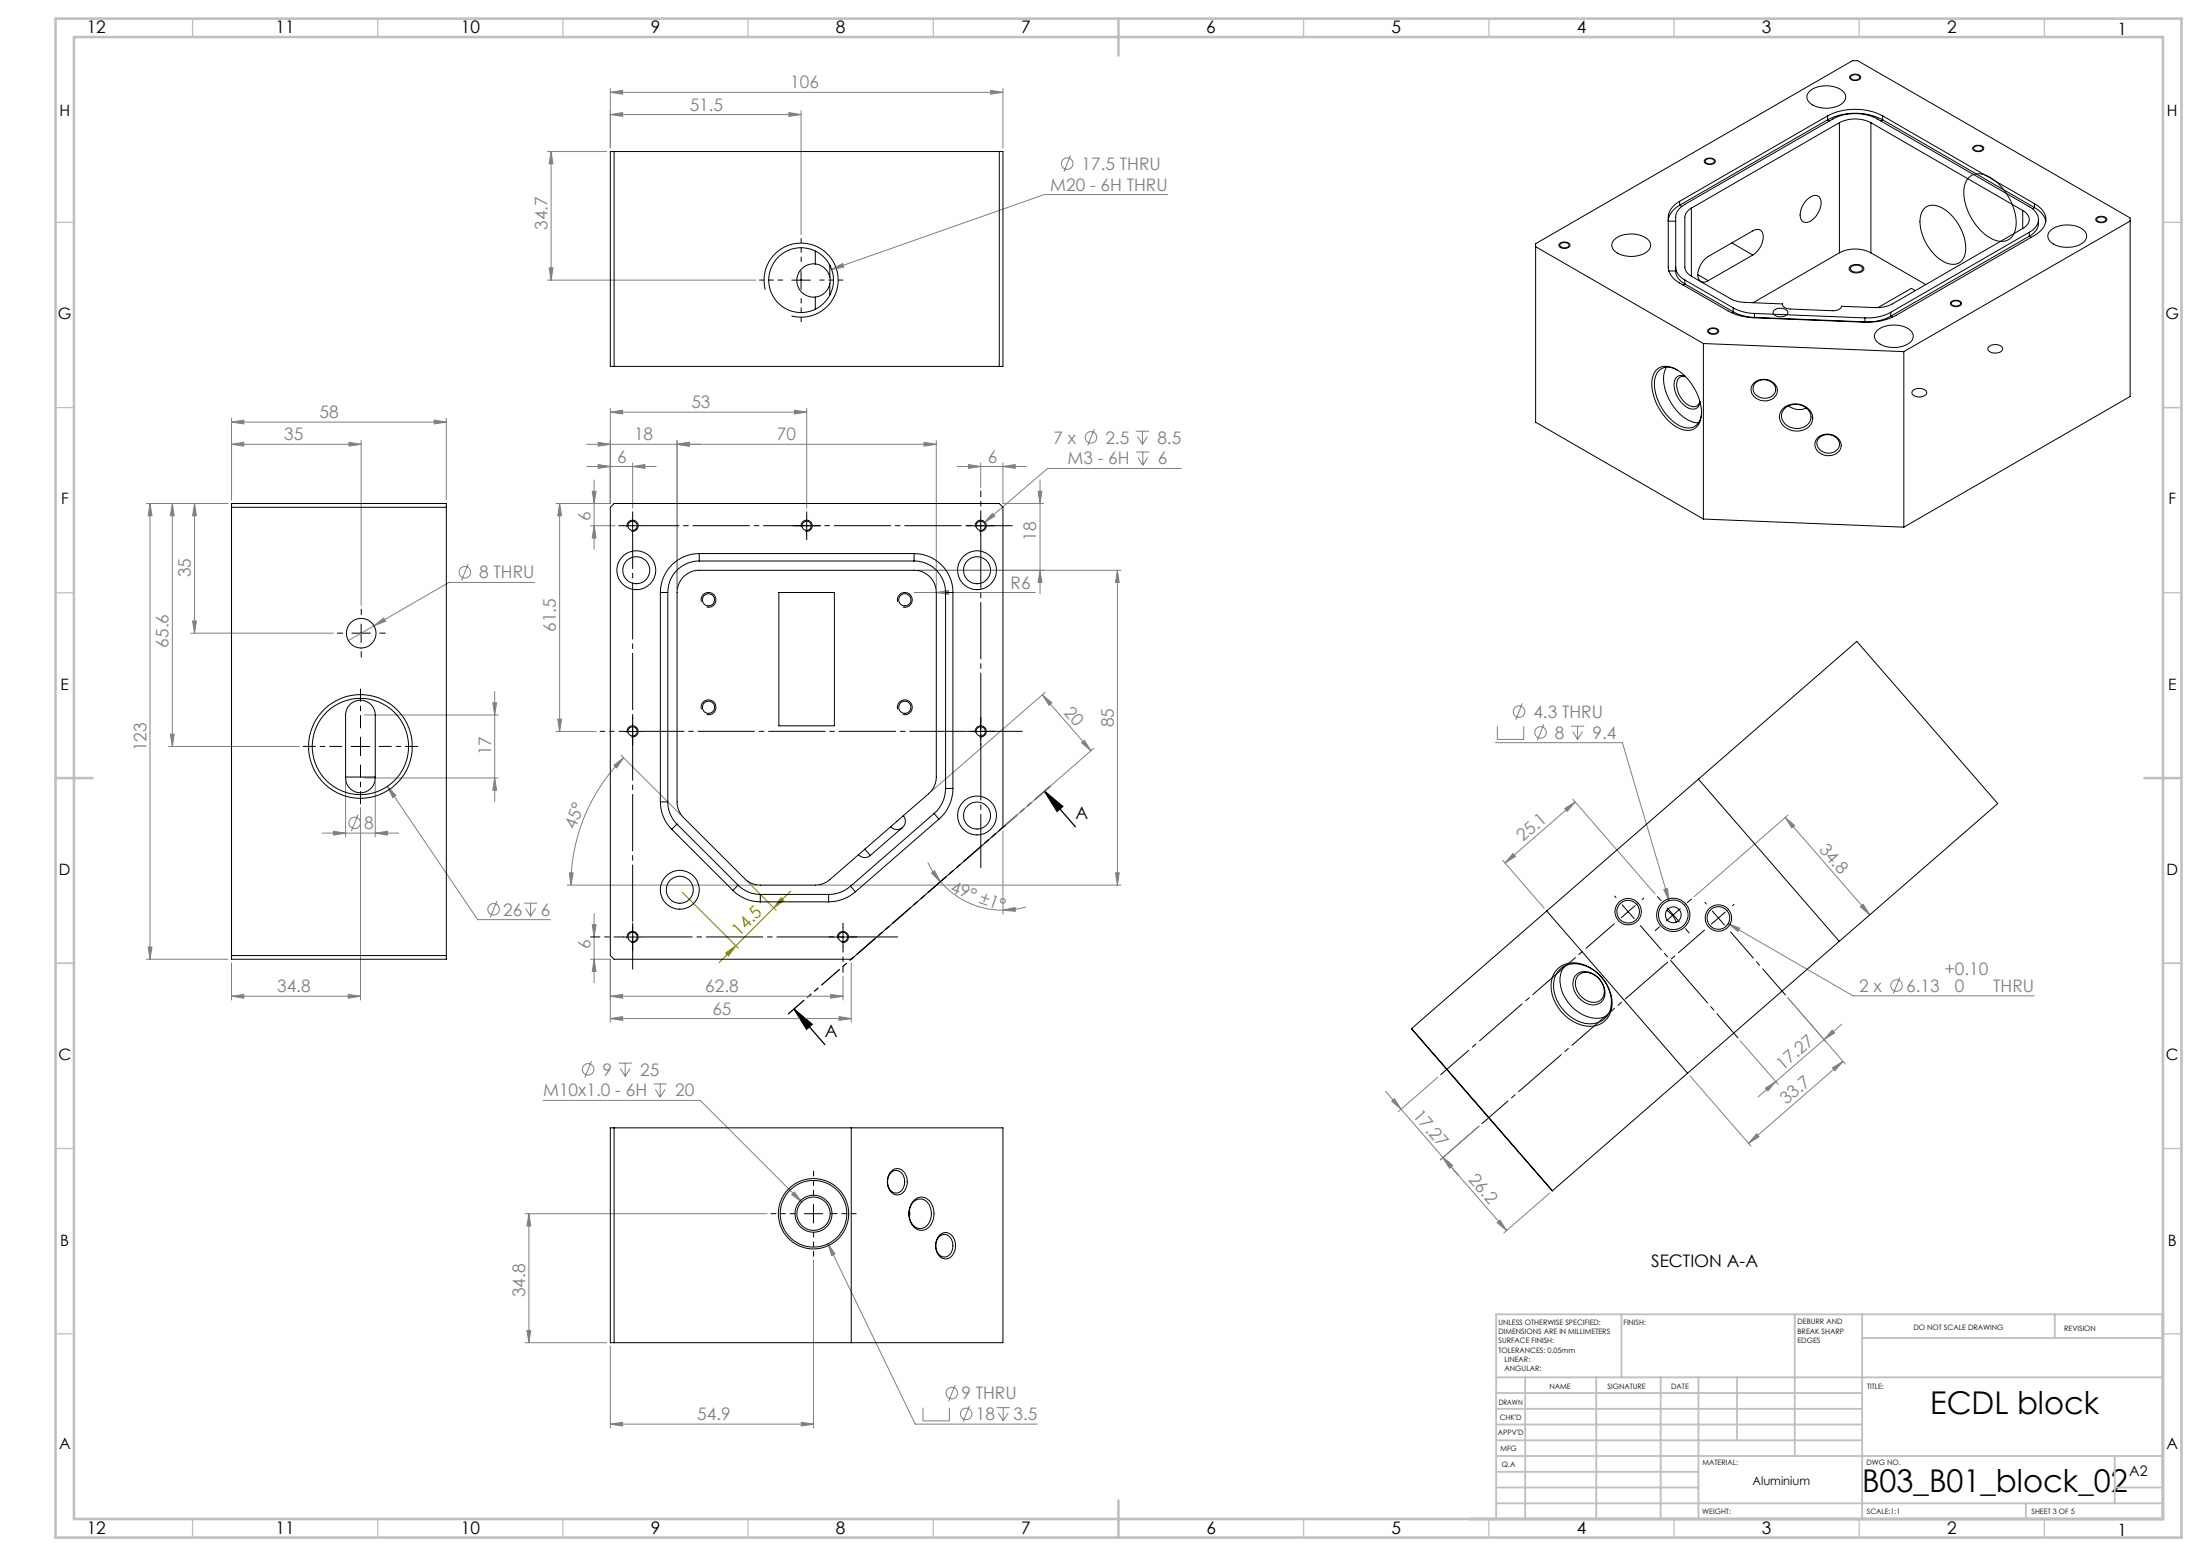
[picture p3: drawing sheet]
<svg xmlns="http://www.w3.org/2000/svg" width="594mm" height="420mm" viewBox="0 0 594 420" stroke-linecap="round" stroke-linejoin="round" font-family="sans-serif">
<g fill="none" stroke="#808080" stroke-width=".27">
<path d="M164.8 24.9l3.3-.5v1zM164.8 23.9v16M164.8 24.9h106M164.8 30.9l3.3-.5v1zM164.8 30.9h51.5M213 30.4l3.3 .5-3.3 .5zM216.3 29.9v33.5M267.5 24.4l3.3 .5-3.3 .5zM270.8 23.9v16M147.8 40.9h16M148.8 40.9l.5 3.3h-1zM148.8 40.9v34.7"/>
<path d="M289 41.9l-1.7 4.5M315.3 52.5h-33.3l-57.5 20.2M147.8 75.6h56.2M148.3 72.3h1l-.5 3.3zM224.5 72.7l3-1.6 .3 1zM62.5 119.9l3.3-.5v1zM62.5 119.9h35M62.5 113.9l3.3-.5v1zM62.5 112.9v22M62.5 113.9h58M94.2 119.4l3.3 .5-3.3 .5zM97.5 118.9v44.5"/>
<path d="M117.2 113.4l3.3 .5-3.3 .5zM120.5 112.9v22M158.4 119.9h94.4M161.5 119.4l3.3 .5-3.3 .5zM164.8 111.2l3.3-.5v1zM164.8 110.2v25.7h-14.7M164.8 111.2h53M182.8 119.9l3.3-.5v1zM182.8 118.9v40M214.5 110.7l3.3 .5-3.3 .5zM217.8 110.2v27M249.5 119.4l3.3 .5-3.3 .5z"/>
<path d="M252.8 118.9v40M295.5 115.8l-1.8 4.5M306.7 116.4h3.5M307.1 117.8l1.4 2.2M308.5 116.4v3.6M309.8 117.8l-1.3 2.2M39.5 135.9h22M40.5 135.9l.5 3.3h-1zM40.5 135.9v123M46.5 135.9l.5 3.3h-1zM46.5 135.9v65.6M52.5 135.9l.5 3.3h-1z"/>
<path d="M52.5 135.9v35M151.1 135.9l.5 3.3h-1zM151.1 135.9v61.5M158.4 125.9h18.8M159.9 132.6h1l-.5 3.3zM160.4 129.6v18.7M161.5 125.4l3.3 .5-3.3 .5zM170.8 125.9l3.3-.5v1zM170.8 124.9v12.3M258.4 125.9h18.7M261.5 125.4l3.3 .5-3.3 .5zM264.8 124.9v6.7"/>
<path d="M267.9 138.6l.7 .7-2.9 1.8zM270.8 125.9l3.3-.5v1zM270.8 124.9v11h11M280.3 132.6h1l-.5 3.3zM280.8 129.6v30.7M306.8 122h3.5M307.2 123.4l1.4 2.2M308.6 122v3.6M309.9 123.4l-1.3 2.2M318.9 126.5h-36l-17.2 14.6M126.4 152.2l-1.8 4.5M144.3 157.2h-23.1l-20.2 11.7"/>
<path d="M159.4 141.9h6.7M160.4 141.9l.5 3.3h-1zM246.8 159.9h32.7M247.8 153.9h54.9M252.8 159.9l3.3-.5v1zM280.8 153.9l.5 3.3h-1zM301.7 153.9l.5 3.3h-1zM301.7 153.9v85M51.5 170.9h38.5M52 167.6h1l-.5 3.3zM101 168.9l2.6-2.1 .5 .9zM101 168.9l-6.9 4"/>
<path d="M46 198.2h1l-.5 3.3zM98.3 193h36.3M133.1 189.7h1l-.5 3.3zM133.6 186.6v29.7M150.1 197.4h10.9M150.6 194.1h1l-.5 3.3zM281.4 187.6l13.2 15.1M281.4 187.6l2.6 2.1-.8 .7zM282.2 186.9l-30.7 26.7M404.3 196v3.6h7.1v-3.6M411 189.8l-1.7 4.5M416.8 195.5l-1.7 4.4"/>
<path d="M424.2 196h3.5M424.6 197.5l1.3 2.1M425.9 196v3.6M427.3 197.5l-1.4 2.1M45.5 201.5h35.3M93.3 211v14.9M96.7 219.9l-1.8 4.4M97.3 218v51.9M98.3 210h36.3M101.3 211v14.9M104.6 212.2l2.3 2.5-.9 .6zM104.6 212.2l24.4 36h19.6"/>
<path d="M133.6 210l.5 3.3h-1zM165.8 206.6l2.6-2.1-1.9 2.8zM167.7 203.8l16.1 16.2M168.4 204.5a48.6 48.6 0 0 0-14.3 34.4M292 200.5l.8-.7 1.8 2.9zM295.3 202l-23.7 20.7M403.8 200.5h34.2l12.6 42.6M422.5 218.2l2.8-1.7-2.2 2.5zM424.6 215.7l22.3 25.6M425.3 216.5l-19 16.5M87 224.9h20.7M90 224.4l3.3 .5-3.3 .5z"/>
<path d="M101.3 224.9l3.3-.5v1zM153.1 238.9h51.2M153.7 235.6h1.1l-.7 3.3zM221.1 238.9h81.6M250.5 232.7l1.3 2.5 2.1 2.8M251.5 235.7l.8-.7 1.6 3zM253.9 238a22.4 22.4 0 0 0 16.9 7.7M270.8 224.3v22.4M301.2 235.6h1l-.5 3.3zM405.7 232.2l11.2 13M408.5 230.4l.7 .8-2.9 1.8zM482 220.6l22.9 26.3"/>
<path d="M482 220.6l2.6 2.2-.8 .7zM482.8 220l-25.4 22M39.5 258.9h22M40 255.6h1l-.5 3.3zM62.5 259.9v10M134.2 243.2l-1.8 4.5M141.5 243.8h3.6M141.9 245.2l1.4 2.1M143.3 243.8v3.5M144.6 245.2l-1.3 2.1M159.4 258.9h5.4v17M159.9 249.6h1l-.5 3.3z"/>
<path d="M160.4 258.9l.5 3.3h-1zM160.4 246.6v18.7M229.8 259.9v16M270.8 245.7l3.2-.7 .1 1zM277 244.8l-3.4 .7-2.8 .2M449.2 240.1l1-.3 .4 3.3zM466.6 249.3l3.1 1.2-.5 .9zM466.6 249.3l33.7 19.5h48.9M502.3 244.8l.8-.7 1.8 2.8zM62.5 268.9l3.3-.5v1zM62.5 268.9h34.8M94 268.4l3.3 .5-3.3 .5z"/>
<path d="M164.8 274.9l3.3-.5v1zM164.8 268.9l3.3-.5v1zM164.8 268.9h62.8M164.8 274.9h65M224.3 268.4l3.3 .5-3.3 .5zM226.6 274.4l3.2 .5-3.2 .5zM227.6 263.5v6.4M482.7 269.3l15.5 17.9M494.7 278.1l.6 .7-2.8 1.8zM497.3 276.5l-4.8 4.1M513 263.8l-1.8 4.4M146.6 297h42.5l27.4 27.4"/>
<path d="M159.7 286.4l-1.8 4.4M167 287h3.6M167.5 288.4l1.3 2.1M168.8 287v3.5M170.1 288.4l-1.3 2.1M176.5 292.6h3.6M177 294l1.3 2.1M178.3 292.6v3.5M179.6 294l-1.3 2.1M374.1 294.6l19.7 22.6M375.7 297.2l.8-.6 1.8 2.8zM388.2 290.8l-10.7 9.3"/>
<path d="M456.3 290.4l16.5 19M469.9 280.9l10.2 11.8M476.6 293.7l2.9-1.8-2.2 2.6zM492.5 280.6l-17.8 15.5M494.8 288.2l2.8-1.7-2.2 2.5zM497.6 286.5l-25.5 22.1M389.6 312.4l17.2 19.8M389.6 312.4l2.5 2.2-.7 .7zM399.3 304l-10.4 9.1M474.3 306.1l.6 .7-2.8 1.8zM141.8 327.6h65.4M142.8 327.6l.5 3.3h-1z"/>
<path d="M142.8 327.6v34.8M213.8 322.5l.7-.7 2 2.6zM223.6 335.7l1.9 2.8-1 .4zM223.6 335.7l23.5 48.7h33M404.2 330l.8-.7 1.8 2.9zM418.4 322l-12.4 10.8M142.3 359.1h1l-.5 3.3zM219.6 340.1v45.3M141.8 362.4h22M164.8 363.4v22M249.2 380v3.5h7.1v-3.5M257.9 373.8l-1.8 4.5"/>
<path d="M261.8 379.4l-1.8 4.5M269.1 380h3.6M270.9 380v3.5M164.8 384.4l3.3-.5v1zM164.8 384.4h54.8M216.4 383.9l3.2 .5-3.2 .5zM269.6 381.4l1.3 2.1M272.2 381.4l-1.3 2.1"/>
<circle cx="288.1" cy="44.2" r="1.56"/>
<circle cx="294.6" cy="118" r="1.55"/>
<circle cx="125.5" cy="154.5" r="1.55"/>
<circle cx="410.1" cy="192.1" r="1.56"/>
<circle cx="415.9" cy="197.7" r="1.56"/>
<circle cx="95.8" cy="222.1" r="1.55"/>
<circle cx="133.3" cy="245.4" r="1.55"/>
<circle cx="512.1" cy="266" r="1.56"/>
<circle cx="158.8" cy="288.6" r="1.56"/>
<circle cx="257" cy="376" r="1.55"/>
<circle cx="260.9" cy="381.6" r="1.55"/>
</g>
<path d="M282 213.6l8.3 9.5M282 213.6l4.9 4.1-1.5 1.3zM214.4 272.4l8.3 9.6M214.4 272.4l4.9 4.1-1.5 1.3z" fill="none" stroke="#000" stroke-width=".35"/>
<path d="M201.8 237.9l7.8 7.9M184.3 240.9l15.1 15.1M196 257.3l2.7-2-2 2.7zM208.9 245.1l-14.7 14.7M210.9 242.3l.7 .8-2.7 2zM213.4 240.6l-4.5 4.5" fill="none" stroke="#808000" stroke-width=".27"/>
<g fill="none" stroke="#000" stroke-width=".27">
<path d="M499.6 20.4a1.83 1.83 0 0 1 2.8 .5 1.73 1.73 0 0 1-3 0zM532.9 39.6a1.8 1.8 0 0 1 2.7 .5 1.72 1.72 0 0 1-3-.1zM460.2 43.2a1.81 1.81 0 0 1 2.9 .4 1.73 1.73 0 0 1-3-.1zM531.6 47.9a4.7 4.7 0 0 1 6 .2 15.3 15.3 0 0 1 6.7 13.4 4 4 0 0 1-6.3 3 15.1 15.1 0 0 1-7.7-13.9l.5-1.5zM566 58.8a1.93 1.93 0 0 1 2.9 .4 1.76 1.76 0 0 1-2.8 .5l-.2-.4zM206.6 78.2a10 10 0 0 1 8.8-12.5 10 10 0 0 1 10.9 10.8 10 10 0 0 1-12.6 8.8M213.8 75.6h5M216.3 73.1v5M421.1 65.8a1.87 1.87 0 0 1 2.8 .4 1.79 1.79 0 0 1-3 .1zM499.5 71.9a2.65 2.65 0 0 1 3.7 .4 1.69 1.69 0 0 1-2.3 1.3 1.26 1.26 0 0 1-1.5-1.4zM461.2 89a1.93 1.93 0 0 1 2.8 .3 1.73 1.73 0 0 1-2.8 .4l-.2-.4zM479 83.8a2.62 2.62 0 0 1 3.7 .5 2.22 2.22 0 0 1-3.2 .9l-.7-.6z"/>
<path d="M526.7 81.6a1.84 1.84 0 0 1 2.9 .3 1.77 1.77 0 0 1-3 .1zM536.9 93.7a2.49 2.49 0 0 1 3.8 .4 2.09 2.09 0 0 1-2.9 1.1l-1-.7zM516.4 105.5a2.6 2.6 0 0 1 3.8 .3 1.69 1.69 0 0 1-2.4 1.3 1.27 1.27 0 0 1-1.5-1.5zM170.8 139.4v5M217.8 139.4v5M264.8 139.4v5M168.3 141.9h5M169.3 142.3a1.5 1.5 0 0 1 1.3-1.9 1.5 1.5 0 0 1 1.7 1.6 1.5 1.5 0 0 1-1.9 1.4M215.3 141.9h5M216.4 142.3a1.49 1.49 0 0 1 1.3-1.9 1.49 1.49 0 0 1 1.6 1.6 1.49 1.49 0 0 1-1.9 1.4M262.3 141.9h5M263.3 142.3a1.49 1.49 0 0 1 1.4-1.9 1.49 1.49 0 0 1 1.6 1.6 1.49 1.49 0 0 1-1.9 1.4"/>
<path d="M95 170.9h5M97.5 168.4v5M189.4 162.4a2 2 0 0 1 1.7-2.5 2 2 0 0 1 2.2 2.2 2 2 0 0 1-2.5 1.7M242.4 162.4a2 2 0 0 1 1.7-2.5 2 2 0 0 1 2.2 2.2 2 2 0 0 1-2.5 1.7M97.3 199v5M168.3 197.4h5M169.3 197.8a1.51 1.51 0 0 1 1.3-1.9 1.51 1.51 0 0 1 1.7 1.6 1.51 1.51 0 0 1-1.9 1.4M170.8 194.9v5M189.4 191.4a2 2 0 0 1 1.7-2.5 2 2 0 0 1 2.2 2.2 2 2 0 0 1-2.5 1.7M242.4 191.4a2 2 0 0 1 1.7-2.5 2 2 0 0 1 2.2 2.2 2 2 0 0 1-2.5 1.7M262.3 197.4h5M263.3 197.8a1.5 1.5 0 0 1 1.4-1.9 1.5 1.5 0 0 1 1.6 1.7 1.5 1.5 0 0 1-1.9 1.3"/>
<path d="M264.8 194.9v5M94.8 201.5h5M168.3 252.9h5M169.3 253.3a1.51 1.51 0 0 1 1.3-1.9 1.51 1.51 0 0 1 1.7 1.6 1.51 1.51 0 0 1-1.9 1.4M170.8 250.4v5M225.1 252.9h5M226.1 253.3a1.51 1.51 0 0 1 1.3-1.9 1.51 1.51 0 0 1 1.7 1.6 1.51 1.51 0 0 1-1.9 1.4M227.6 250.4v5M438 244.2l3.3 3.8M441.5 244.5l-3.8 3.2M450.1 245.1l3.3 3.7M453.7 245.3l-3.8 3.3"/>
<path d="M462.3 245.9l3.3 3.8M465.8 246.2l-3.7 3.2M217.1 327.6h5M219.6 325.1v5"/>
</g>
<path d="M214.7 327.6h-6.5M219.7 322.6v-6.5M219.7 332.6v6.5M224.7 327.6h6.5" fill="none" stroke="#000" stroke-width=".27" stroke-dasharray="15.2 1.3 1.3 1.3" stroke-dashoffset="13.9"/>
<path d="M97.3 196.5v-10.5M92.3 201.5h-10.5M97.3 206.5v10.5M102.3 201.5h10.5" fill="none" stroke="#000" stroke-width=".27" stroke-dasharray="15.2 1.3 1.3 1.3" stroke-dashoffset="11.9"/>
<g fill="none" stroke="#000" stroke-width=".27" stroke-dasharray="15.2 1.3 1.3 1.3">
<path d="M170.8 139.4v-1.2M217.8 139.4v-1.2M168.3 141.9h-1.2M215.3 141.9h-1.2M217.8 144.4v1.3M220.3 141.9h1.3M262.3 141.9h-1.2M267.3 141.9h1.3M92.5 170.9h-1.5M97.5 165.9v-1.5M97.5 175.9v1.5M102.5 170.9h1.5"/>
<path d="M170.8 194.9v-1.2M170.8 199.9v1.3M262.3 197.4h-1.2M264.8 194.9v-1.2M264.8 199.9v1.3M267.3 197.4h1.3M170.8 250.4v-1.2M170.8 255.4v1.3M225.1 252.9h-1.2M227.6 250.4v-1.2M230.1 252.9h1.3M436.3 242.3l-.3-.4"/>
<path d="M443.4 242.8l.4-.4M448 250.2l-1.1 1M448.5 243.1l-1-1.1M455.1 250.7l1 1.1M455.6 243.6l1.1-.9M460.7 244l-.4-.4M467.8 244.5l.4-.4"/>
</g>
<path d="M460.2 251.1l-60.1 52.2M467.3 251.5l14.8 17.1" fill="none" stroke="#000" stroke-width=".27" stroke-dasharray="15.2 1.3 1.3 1.3" stroke-dashoffset="5.9"/>
<path d="M435.8 249.4l-46.8 40.7" fill="none" stroke="#000" stroke-width=".27" stroke-dasharray="15.2 1.3 1.3 1.3" stroke-dashoffset="5.1"/>
<path d="M442.9 249.8l26.3 30.3" fill="none" stroke="#000" stroke-width=".27" stroke-dasharray="15.2 1.3 1.3 1.3" stroke-dashoffset="6.6"/>
<path d="M212.9 273.7l70.6-61.5" fill="none" stroke="#000" stroke-width=".35" stroke-dasharray="6.3 1.3 1.3 1.3 1.3 1.3" stroke-dashoffset=".8"/>
<g fill="none" stroke="#c0c0c0" stroke-width=".35">
<path d="M52 5v5M102 5v5M152 5v5M202 5v5M252 5v5M352 5v5M402 5v5M452 5v5M502 5v5M552 5v5M15 60h5M584 60h5"/>
<path d="M15 110h5M584 110h5M15 160h5M584 160h5M15 260h5M584 260h5M15 310h5M584 310h5M15 360h5M584 360h5M52 410v5M102 410v5"/>
<path d="M152 410v5M202 410v5M252 410v5M352 410v5M402 410v5M452 410v5M502 410v5M552 410v5"/>
</g>
<g fill="none" stroke="#c0c0c0" stroke-width=".5">
<path d="M437.8 354.8v17M484.6 354.8v38.2M502.8 354.8v55.2M554.8 354.8v6.4M584 354.8h-180v55.2M404 371.8h180M404 376h98.8M411.8 371.8v38.2M431 371.8v38.2M448.4 371.8v38.2M458.6 371.8v38.2M469 371.8v17"/>
<path d="M502.8 361.2h81.2M404 388.8h98.8M404 384.5h98.8M404 380.3h98.8M404 397.3h54.6M404 393h180M571 393v12.8M404 405.8h180M404 401.5h54.6M547 405.8v4.2M571 401.5h13"/>
</g>
<path d="M15 5h574v410h-574zM20 10h564v400h-564zM302 5v10M15 210h10M579 210h10M302 405v10" fill="none" stroke="#c0c0c0" stroke-width=".7"/>
<path d="M227.6 255.4v7.1" fill="none" stroke="#000" stroke-width=".27" stroke-dasharray="15.2 1.3 1.3 1.3" stroke-dashoffset="13.6"/>
<path d="M168.3 252.9h-8.8" fill="none" stroke="#000" stroke-width=".27" stroke-dasharray="15.2 1.3 1.3 1.3" stroke-dashoffset="12.7"/>
<path d="M173.3 252.9h69.1" fill="none" stroke="#000" stroke-width=".27" stroke-dasharray="15.2 1.3 1.3 1.3" stroke-dashoffset="1.7"/>
<path d="M211.3 75.6h-6.2M216.3 70.6v-6.3M221.3 75.6h6.3M216.3 80.6v6.2M168.3 197.4h-6.3" fill="none" stroke="#000" stroke-width=".27" stroke-dasharray="15.2 1.3 1.3 1.3" stroke-dashoffset="14"/>
<path d="M173.3 197.4h102.7" fill="none" stroke="#000" stroke-width=".27" stroke-dasharray="15.2 1.3 1.3 1.3" stroke-dashoffset="3.9"/>
<path d="M264.8 139.4v-6.8" fill="none" stroke="#000" stroke-width=".27" stroke-dasharray="15.2 1.3 1.3 1.3" stroke-dashoffset="13.7"/>
<path d="M264.8 144.4v89.8" fill="none" stroke="#000" stroke-width=".27" stroke-dasharray="15.2 1.3 1.3 1.3" stroke-dashoffset=".8"/>
<path d="M170.8 144.4v117.2" fill="none" stroke="#000" stroke-width=".27" stroke-dasharray="15.2 1.3 1.3 1.3" stroke-dashoffset="6.2"/>
<path d="M173.3 141.9h100" fill="none" stroke="#000" stroke-width=".27" stroke-dasharray="15.2 1.3 1.3 1.3" stroke-dashoffset="5.2"/>
<path d="M214.4 272.4l4.9 4.1-1.5 1.3zM282 213.6l4.9 4.1-1.5 1.3z" fill="#000"/>
<path d="M210.9 242.3l.7 .8-2.7 2zM196 257.3l2.7-2-2 2.7z" fill="#808000"/>
<g fill="#808080">
<path d="M252.8 159.9l3.3-.5v1z"/>
<path d="M292 200.5l.8-.7 1.8 2.9zM281.4 187.6l2.6 2.1-.8 .7z"/>
<path d="M170.8 125.9l3.3-.5v1zM161.5 125.4l3.3 .5-3.3 .5zM94 268.4l3.3 .5-3.3 .5zM62.5 268.9l3.3-.5v1zM94.2 119.4l3.3 .5-3.3 .5zM62.5 119.9l3.3-.5v1zM216.4 383.9l3.2 .5-3.2 .5zM164.8 384.4l3.3-.5v1z"/>
<path d="M267.9 138.6l-2.2 2.5 2.9-1.8zM261.5 125.4l3.3 .5-3.3 .5zM270.8 125.9l3.3-.5v1zM182.8 119.9l3.3-.5v1zM249.5 119.4l3.3 .5-3.3 .5zM62.5 113.9l3.3-.5v1zM117.2 113.4l3.3 .5-3.3 .5zM104.6 212.2l1.4 3.1 .9-.6zM90 224.4l3.3 .5-3.3 .5zM101.3 224.9l3.3-.5v1zM101 168.9l3.1-1.2-.5-.9zM223.6 335.7l.9 3.2 1-.4zM214.5 321.8l-.7 .7 2.7 1.9zM164.8 24.9l3.3-.5v1zM267.5 24.4l3.3 .5-3.3 .5zM224.5 72.7l3.3-.6-.3-1zM449.2 240.1l1.4 3-.4-3.3zM466.6 249.3l2.6 2.1 .5-.9z"/>
<path d="M164.8 274.9l3.3-.5v1zM226.6 274.4l3.2 .5-3.2 .5z"/>
<path d="M224.3 268.4l3.3 .5-3.3 .5zM164.8 268.9l3.3-.5v1zM214.5 110.7l3.3 .5-3.3 .5zM164.8 111.2l3.3-.5v1zM182.8 119.9l3.3-.5v1zM161.5 119.4l3.3 .5-3.3 .5zM213 30.4l3.3 .5-3.3 .5zM164.8 30.9l3.3-.5v1z"/>
<path d="M476.6 293.7l2.9-1.8-2.2 2.6zM494.7 278.1l.6 .7-2.8 1.8z"/>
<path d="M474.3 306.1l.6 .7-2.8 1.8zM494.8 288.2l2.8-1.7-2.2 2.5z"/>
<path d="M422.5 218.2l2.8-1.7-2.2 2.5zM408.5 230.4l.7 .8-2.9 1.8z"/>
<path d="M165.8 206.6l2.6-2.1-1.9 2.8zM153.7 235.6h1.1l-.7 3.3z"/>
<path d="M160.4 141.9l.5 3.3h-1zM159.9 132.6h1l-.5 3.3zM40 255.6h1l-.5 3.3zM40.5 135.9l.5 3.3h-1zM46 198.2h1l-.5 3.3zM46.5 135.9l.5 3.3h-1zM52 167.6h1l-.5 3.3zM52.5 135.9l.5 3.3h-1zM148.3 72.3h1l-.5 3.3zM148.8 40.9l.5 3.3h-1z"/>
<path d="M280.8 153.9l.5 3.3h-1zM280.3 132.6h1l-.5 3.3z"/>
<path d="M151.1 135.9l.5 3.3h-1zM150.6 194.1h1l-.5 3.3zM159.9 249.6h1l-.5 3.3zM160.4 258.9l.5 3.3h-1zM301.7 153.9l.5 3.3h-1zM301.2 235.6h1l-.5 3.3zM133.1 189.7h1l-.5 3.3zM133.6 210l.5 3.3h-1zM142.8 327.6l.5 3.3h-1zM142.3 359.1h1l-.5 3.3z"/>
<path d="M482 220.6l2.6 2.2-.8 .7zM502.3 244.8l.8-.7 1.8 2.8z"/>
<path d="M389.6 312.4l2.5 2.2-.7 .7zM404.2 330l.8-.7 1.8 2.9zM375.7 297.2l.8-.6 1.8 2.8zM389.6 312.4l2.5 2.2-.7 .7z"/>
<path d="M251.5 235.7l.8-.7 1.6 3zM270.8 245.7l3.2-.7 .1 1z"/>
</g>
<g fill="none" stroke="#000" stroke-width=".27">
<path d="M488.7 24.5a7.4 7.4 0 0 1 9.2 .5 2.28 2.28 0 0 1-1.2 3.4 7.7 7.7 0 0 1-8.2-.8 1.98 1.98 0 0 1 .2-3.1zM493.5 31.3a16.5 16.5 0 0 1 14.8 0M493.5 32.3a16.5 16.5 0 0 1 14.8 0M493.5 31.3l-40 23M493.5 32.3l-40 23.1M493.5 31.3v1M493.5 32.3l.5 .3M496.6 33.1a9.6 9.6 0 0 1 8.5 0M496.6 33.1l-39.9 23.1M496.6 33.1v35.1M499.8 20.5a1.6 1.6 0 0 1 2.3 .3 1.37 1.37 0 0 1-2.3 .4l-.2-.2zM505.1 33.1l41 23.7"/>
<path d="M505.1 33.1v35.1M508.3 31.3l41 23.7M508.3 32.3l41 23.7M508.3 31.3v1M508.3 32.3l-.5 .3M533 39.7a1.6 1.6 0 0 1 2.3 .3 1.38 1.38 0 0 1-2.3 .4l-.1-.2zM164.8 40.9h106v58h-106zM165.8 40.9v58M269.8 40.9v58M453.5 54.3a5.4 5.4 0 0 0-3.1 4.3v13.5a5.4 5.4 0 0 0 3.1 4.3l13 7.5a15.3 15.3 0 0 0 7.1 1.9l29.8 1.2a16.4 16.4 0 0 0 8.5-1.9l37.4-21.5a4.7 4.7 0 0 0 2.8-5.7 5.7 5.7 0 0 0-2.8-2.9M453.5 55.4a5.4 5.4 0 0 0-3.1 4.3h2M453.5 54.3v1.1"/>
<path d="M453.5 55.4l.6 .4M456.7 56.2a3 3 0 0 0-1.8 2.4v13.5a3 3 0 0 0 1.8 2.5M456.7 56.2v18.4M460.5 43.2a1.47 1.47 0 0 1 2.4 .5 1.55 1.55 0 0 1-2.5 0zM487.9 53.9l.5-.4a1.83 1.83 0 0 1 1.9-.7 1.83 1.83 0 0 1 1.4 1.4 5.8 5.8 0 0 1-3.8 5.8 1.84 1.84 0 0 1-1.8-2.6l.6-1.9zM519.4 56.5a3.8 3.8 0 0 1 4.8-.5 13 13 0 0 1 6.4 12.5 3.4 3.4 0 0 1-5 2.5 12.8 12.8 0 0 1-7.1-12.7zM546.1 56.8a2.56 2.56 0 0 1 1.8 2.4 2.56 2.56 0 0 1-1.8 2.5M546.1 56.8v4.9M549.3 56a5.6 5.6 0 0 1 3 3.8M549.3 55v1M549.3 56l-.6 .4M550.4 59.2a4.2 4.2 0 0 1-2.5 4.6"/>
<path d="M566.2 58.9a1.6 1.6 0 0 1 2.4 .2 1.37 1.37 0 0 1-2.4 .5l-.1-.2zM575.1 59.7l-61.1 35.2M220.1 71.2a4.5 4.5 0 0 1 3.9 3.6M220.1 71.2a4.5 4.5 0 0 0-4.9 4.5 4.5 4.5 0 0 0 4.9 4.5M220.1 67.8v3.4M224 74.8v1.8M224 76.6a4.5 4.5 0 0 1-3.9 3.6M224 71.6v3.2M224 76.6v3.1M414.6 66.6l45.3 26.1M421.3 65.8a1.64 1.64 0 0 1 2.3 .3 1.37 1.37 0 0 1-2.3 .4l-.2-.2zM435.7 64.9a7.3 7.3 0 0 1 9.5 .1 2.24 2.24 0 0 1-1.2 3.4 7.8 7.8 0 0 1-8.2-.8 1.96 1.96 0 0 1-.1-2.7z"/>
<path d="M450.6 73.1h1.8M452.4 72.1a4.2 4.2 0 0 0 2.5 3.5M452.4 73.1a4.2 4.2 0 0 0 2.5 3.5M454.9 75.6l13.1 7.5M454.9 75.6v1M454.9 76.6l13.1 7.6M454.9 76.6l-.5 .3M456.7 74.6l10.5 6a8.4 8.4 0 0 0 3.8 1l10.3 .4M458.4 74.1l2.8 1.7M467.6 65.6l5.7 3.2M473.3 68.8a5.4 5.4 0 0 0 2.4-6.3 1.76 1.76 0 0 0-2.4-.2l-12.1 6.9a5.9 5.9 0 0 0-2.6 6 1.61 1.61 0 0 0 2.6 .6M473.3 68.8l-12.1 7"/>
<path d="M496.6 68.2a9.3 9.3 0 0 1 8.5 0M496.6 68.2l-23.3 13.5M499.9 72a2.17 2.17 0 0 1 3 .4 1.79 1.79 0 0 1-2.8 .8 .7 .7 0 0 1-.2-1.2zM505.1 68.2l14.9 8.6M517.1 78.4l-1-.6-9.1 5.2M546.1 61.7l-35.2 20.3a9.2 9.2 0 0 1-4.6 1l-9.1-.3a2.12 2.12 0 0 1-2.4 1.2l-11.5-.5a1.81 1.81 0 0 1-2-1.4M547.9 62.7a3.7 3.7 0 0 0 2.1-4.9 5.2 5.2 0 0 0-2.1-2l-41-23.7a13.1 13.1 0 0 0-12 0l-40 23.1a4.3 4.3 0 0 0-2.5 3.4v14.5M547.9 62.7l-37.4 21.6M547.9 63.8l-37.4 21.6M547.9 62.7v1.1M547.9 63.8l.5 .3M553.8 62a7.8 7.8 0 0 1 8.8 .1 2.2 2.2 0 0 1-.9 3.9 7.6 7.6 0 0 1-8.2-.9 1.99 1.99 0 0 1 .3-3.1z"/>
<path d="M220.1 80.2v3.3M447.4 99.6a4.5 4.5 0 0 1 5.3 .2 14.6 14.6 0 0 1 6.7 12.4 3.9 3.9 0 0 1-5.9 3.5 14.4 14.4 0 0 1-7.5-12.9l.7-2.1zM450 99.1a8.4 8.4 0 0 0 .2 7.8 11.4 11.4 0 0 0 7.8 7.2h.6M452.9 99.9a3.7 3.7 0 0 0-4-.5 3.7 3.7 0 0 0-2.2 3.4 13.5 13.5 0 0 0 7.5 12.4 3.6 3.6 0 0 0 5.2-3.4v-.6M459.9 92.7l54.1 2.2M459.9 92.7v47.4M461.4 89.1a1.48 1.48 0 0 1 2.4 .4 1.55 1.55 0 0 1-2.5 0zM468 83.1a12.8 12.8 0 0 0 5.7 1.5M468 84.2a12.8 12.8 0 0 0 5.7 1.5M468 83.1v1.1M468 84.2l-.5 .2M473.7 84.6l29.8 1.2"/>
<path d="M473.7 84.6v1.1M473.7 85.7v.1M481.3 82v.2M503.5 85.8v1.2M506.6 89.5a7.5 7.5 0 0 1 9.2-.3 2.2 2.2 0 0 1-.9 3.8 7.6 7.6 0 0 1-8.2-.8 1.92 1.92 0 0 1-.1-2.7zM510.5 84.3a13.2 13.2 0 0 1-7 1.5M510.5 85.4a13.2 13.2 0 0 1-7 1.5l-29.8-1.2M510.5 84.3v1.1M510.5 85.4l.5 .2M514 94.9v47.4M527 81.6a1.64 1.64 0 0 1 2.3 .2 1.16 1.16 0 0 1-1.8 .7 .62 .62 0 0 1-.5-.3 .62 .62 0 0 1 0-.6zM455 101.5a2.08 2.08 0 0 0-2.3 .2 2.08 2.08 0 0 0-.7 2.1 7.4 7.4 0 0 0 4.6 6.6 1.91 1.91 0 0 0 2.4-1.9"/>
<path d="M455.1 101.7a1.83 1.83 0 0 0-2.4 2.1 6.4 6.4 0 0 0 4.5 6 1.72 1.72 0 0 0 1.8-1.4M473.3 103.6a3.9 3.9 0 0 1 6.5 1.3 3.1 3.1 0 0 1-3.8 3.3 3 3 0 0 1-2.7-4.6zM473.8 103.5a3.3 3.3 0 0 1 3.3-.9 3.3 3.3 0 0 1 2.3 2.5 3.1 3.1 0 0 1-2.4 2.4 3.1 3.1 0 0 1-3.2-1.2 2.21 2.21 0 0 1 0-2.8zM481.4 110.3a4.9 4.9 0 0 1 8 2 3.7 3.7 0 0 1-4.1 4.1 4.3 4.3 0 0 1-4.8-4.5zM481.9 110.2a4.4 4.4 0 0 1 7 1.8 3.4 3.4 0 0 1-3.9 3.7 3.6 3.6 0 0 1-3.8-4.6zM482.9 109.6a4.7 4.7 0 0 0 4.8 .5M490.9 118a3.8 3.8 0 0 1 6.2 2.2 3.4 3.4 0 0 1-5.1 2.4 2.73 2.73 0 0 1-1.1-4.6zM491.1 118.3a3.3 3.3 0 0 1 5.6 1.6 3.2 3.2 0 0 1-2.5 2.4 3.2 3.2 0 0 1-3.1-1.2 2.1 2.1 0 0 1 0-2.8zM62.5 135.9h58v123h-58zM62.5 136.9h58M164.8 136.9l1-1h104l1 1v86.4l-41 35.6h-64l-1-1zM178.3 159.9v56.5"/>
<path d="M178.3 159.9h2M180.3 159.9v56.5M188.8 149.4a10.5 10.5 0 0 0-10.5 10.5M188.8 151.4a8.5 8.5 0 0 0-8.5 8.5M188.8 149.4h58M188.8 151.4h58M188.8 149.4v2M210.3 159.9h15v36h-15zM246.8 149.4a10.5 10.5 0 0 1 10.5 10.5M246.8 151.4a8.5 8.5 0 0 1 8.5 8.5M246.8 149.4v2M255.3 159.9v52.9"/>
<path d="M255.3 159.9h2M257.3 159.9v52.9M459.9 140.1l-45.3-26.1v-48.2l85.6-49.4h1.4l73.5 42.4v48.2l-61.1 35.3M459.9 140.1l54.1 2.2M94.8 189.9a4 4 0 0 1 4.2-.5 4 4 0 0 1 2.3 3.6v17a4 4 0 0 1-4 4 4 4 0 0 1-4-4v-17a4 4 0 0 1 1.5-3.1zM93.3 209.7h8M178.3 216.4a10.6 10.6 0 0 0 3.1 7.5M178.3 216.4h2M180.3 216.4a8.4 8.4 0 0 0 2.5 6M252.2 219.6l-22.5 19.6M252.2 219.6l1.3 1.5M255.3 212.8a8.9 8.9 0 0 1-3.1 6.8"/>
<path d="M255.3 212.8h2M257.3 212.8a11 11 0 0 1-3.8 8.3M458.6 210.3l-41 35.6M458.6 210.3l38 43.8M458.6 210.3l42.7-37.2 38.1 43.8-42.8 37.2M181.4 223.9l16.5 16.4M182.8 222.4l16.5 16.5M182.8 222.4l-1.4 1.5M199.3 238.9a8.3 8.3 0 0 0 6 2.5M199.3 238.9l-1.4 1.4M229.7 239.2a8.8 8.8 0 0 1-6 2.2M229.7 239.2l1.3 1.5"/>
<path d="M231.8 230.7a2.22 2.22 0 0 0 3.2 .2M233.5 229.2l1.5 1.7M233.5 229.2l-1.7 1.5M240.5 223.1a2.25 2.25 0 0 0 3.2 .3M240.5 223.1l-7 6.1M243.7 223.4l-8.7 7.5M243.9 220.2l6.8-5.9a5.9 5.9 0 0 0 2.1-4.6v-49.8a6 6 0 0 0-6-6h-58a5.9 5.9 0 0 0-6 6v56.5a6.1 6.1 0 0 0 1.7 4.3l16.5 16.5a6 6 0 0 0 4.3 1.7h14.8a6.1 6.1 0 0 0 3.9-1.5l7.8-6.7M243.9 220.2a2.22 2.22 0 0 1-.2 3.2M243.9 220.2l-3.4 2.9M253.5 221.1l-22.5 19.6M62.5 257.9h58M197.9 240.3a10.4 10.4 0 0 0 7.4 3.1"/>
<path d="M205.3 243.4h18.4M205.3 241.4h18.4M205.3 241.4v2M223.7 241.4v2M231 240.7a11.1 11.1 0 0 1-7.3 2.7M417.6 245.9l38 43.8M417.6 245.9l-36.5 31.7M450 245.7a5.7 5.7 0 0 1 2.6 3.2M496.6 254.1l-41 35.6M381.1 277.6l38.1 43.8M420.8 261.3a7.3 7.3 0 0 1 8.6-.1 11.3 11.3 0 0 1 5.8 10.7 6 6 0 0 1-8.2 4.8 11.6 11.6 0 0 1-8.1-11.7 6.1 6.1 0 0 1 1.9-3.7zM421.2 261.6a6.8 6.8 0 0 1 8.2-.3 10.7 10.7 0 0 1 5.6 10.4 5.6 5.6 0 0 1-7 4.5 11.1 11.1 0 0 1-8.5-10.9 5.6 5.6 0 0 1 1.7-3.7z"/>
<path d="M422.3 260.8a8.3 8.3 0 0 0 1.2 9.9 9.5 9.5 0 0 0 9.4 3.9l1.1-.4M425.7 263a4.5 4.5 0 0 1 6.2 1.2 4.6 4.6 0 0 1 .4 6.3 4.6 4.6 0 0 1-6.1-1.3 4.5 4.5 0 0 1-.5-6.2zM426 263.4a4 4 0 0 1 5.8 .9 4.4 4.4 0 0 1 .7 5.4 4 4 0 0 1-5.8-.9 4.4 4.4 0 0 1-.7-5.4zM455.6 289.7l-36.4 31.7M164.8 304.4h106v58h-106zM165.8 304.4v58M229.8 304.4v58M240.7 316.1a2.44 2.44 0 0 1 2.5-.5 2.44 2.44 0 0 1 1.6 2.1 3.7 3.7 0 0 1-2.3 4.8 3.2 3.2 0 0 1-2.9-4.2 3.7 3.7 0 0 1 1.1-2.2zM240.7 316.4a2.24 2.24 0 0 1 2.4-.1 2.24 2.24 0 0 1 1.1 2.1 2.76 2.76 0 0 1-2.7 3.6 3.5 3.5 0 0 1-.8-5.6zM245.5 326.6v2M246.5 324.3a2.98 2.98 0 0 1 3-1.1 2.98 2.98 0 0 1 2.3 2.3 5 5 0 0 1-2.2 6.5 3.6 3.6 0 0 1-4.2-3.7l.2-2.1zM246.5 324.5a2.75 2.75 0 0 1 3-.7 2.75 2.75 0 0 1 1.8 2.5 4.2 4.2 0 0 1-2.3 5.3 3.1 3.1 0 0 1-3.5-3.3l.1-2z"/>
<path d="M253.7 333.4a2.46 2.46 0 0 1 2.5-.5 2.46 2.46 0 0 1 1.6 2.1 3.7 3.7 0 0 1-2.2 4.8 3.4 3.4 0 0 1-2.8-4.8zM253.7 333.7a2.08 2.08 0 0 1 3.4 1.4 3.1 3.1 0 0 1-2.1 4.2 3.2 3.2 0 0 1-2-4.7z"/>
<circle cx="216.3" cy="75.6" r="8.8"/>
<circle cx="170.8" cy="141.9" r="1.25"/>
<circle cx="171.8" cy="153.9" r="3.7"/>
<circle cx="171.8" cy="153.9" r="5.2"/>
<circle cx="217.8" cy="141.9" r="1.25"/>
<circle cx="263.8" cy="153.9" r="3.7"/>
<circle cx="263.8" cy="153.9" r="5.2"/>
<circle cx="264.8" cy="141.9" r="1.26"/>
<circle cx="97.5" cy="170.9" r="4"/>
<circle cx="191.3" cy="161.9" r="1.66"/>
<circle cx="244.3" cy="161.9" r="1.65"/>
<circle cx="170.8" cy="197.4" r="1.24"/>
<circle cx="191.3" cy="190.9" r="1.66"/>
<circle cx="244.3" cy="190.9" r="1.65"/>
<circle cx="264.8" cy="197.4" r="1.25"/>
<circle cx="97.3" cy="201.5" r="14"/>
<circle cx="97.3" cy="201.5" r="13"/>
<circle cx="263.8" cy="220.1" r="3.7"/>
<circle cx="263.8" cy="220.1" r="5.3"/>
<circle cx="170.8" cy="252.9" r="1.24"/>
<circle cx="183.5" cy="240.2" r="3.7"/>
<circle cx="183.6" cy="240.2" r="5.2"/>
<circle cx="227.6" cy="252.9" r="1.24"/>
<circle cx="439.6" cy="246.1" r="3.6"/>
<circle cx="439.6" cy="246.1" r="3.1"/>
<circle cx="451.8" cy="246.9" r="4"/>
<circle cx="451.8" cy="246.9" r="2.14"/>
<circle cx="451.8" cy="247" r="4.5"/>
<circle cx="464" cy="247.8" r="3.1"/>
<circle cx="464" cy="247.8" r="3.6"/>
<circle cx="219.6" cy="327.6" r="9"/>
<circle cx="219.6" cy="327.6" r="4.5"/>
<circle cx="219.6" cy="327.6" r="5"/>
<circle cx="219.7" cy="327.6" r="9.5"/>
</g>
<g font-size="8.5">
<text x="521.2" y="381.8">ECDL block</text>
<text x="502.8" y="402.7">B03_B01_block_02</text>
</g>
<g font-size="4.7">
<text x="23.4" y="9">12</text>
<text x="74.4" y="9">11</text>
<text x="124.4" y="9">10</text>
<text x="175.7" y="9">9</text>
<text x="225.7" y="9">8</text>
<text x="275.7" y="9">7</text>
<text x="325.7" y="9">6</text>
<text x="375.7" y="9">5</text>
<text x="425.7" y="9">4</text>
<text x="475.7" y="9">3</text>
<text x="525.7" y="9">2</text>
<text x="290.4" y="221.2">A</text>
<text x="222.7" y="280">A</text>
<text x="445.8" y="342">SECTION A-A</text>
<text x="23.4" y="414">12</text>
<text x="74.4" y="414">11</text>
<text x="124.4" y="414">10</text>
<text x="175.7" y="414">9</text>
<text x="225.7" y="414">8</text>
<text x="275.7" y="414">7</text>
<text x="325.7" y="414">6</text>
<text x="375.7" y="414">5</text>
<text x="425.7" y="414">4</text>
<text x="475.7" y="414">3</text>
<text x="525.7" y="414">2</text>
</g>
<g font-size="4.7" fill="#808080">
<text x="213.4" y="23.9">106</text>
<text x="186.2" y="29.9">51.5</text>
<text x="292" y="45.9">17.5 THRU</text>
<text x="283.6" y="51.5">M20 - 6H THRU</text>
<text x="147.8" y="62" transform="rotate(-90 147.8 62)">34.7</text>
<text x="86.3" y="112.9">58</text>
<text x="186.7" y="110.2">53</text>
<text x="76.8" y="118.9">35</text>
<text x="171.2" y="118.9">18</text>
<text x="209.8" y="118.9">70</text>
<text x="284.5" y="119.8">7 x</text>
<text x="298.4" y="119.8">2.5</text>
<text x="312.5" y="119.8">8.5</text>
<text x="166.6" y="124.9">6</text>
<text x="266.7" y="124.9">6</text>
<text x="288.2" y="125.4">M3 - 6H</text>
<text x="312.6" y="125.4">6</text>
<text x="159.4" y="140.6" transform="rotate(-90 159.4 140.6)">6</text>
<text x="279.8" y="146" transform="rotate(-90 279.8 146)">18</text>
<text x="51.5" y="155.8" transform="rotate(-90 51.5 155.8)">35</text>
<text x="129.4" y="156.1">8 THRU</text>
<text x="272.8" y="158.9">R6</text>
<text x="150.1" y="170.5" transform="rotate(-90 150.1 170.5)">61.5</text>
<text x="45.5" y="174.8" transform="rotate(-90 45.5 174.8)">65.6</text>
<text x="287.1" y="192.5" transform="rotate(49 287.1 192.5)">20</text>
<text x="300.7" y="196.3" transform="rotate(-90 300.7 196.3)">85</text>
<text x="414" y="193.8">4.3 THRU</text>
<text x="39.5" y="202.8" transform="rotate(-90 39.5 202.8)">123</text>
<text x="132.6" y="203.9" transform="rotate(-90 132.6 203.9)">17</text>
<text x="419.8" y="199.4">8</text>
<text x="430" y="199.4">9.4</text>
<text x="98.4" y="223.8">8</text>
<text x="155.3" y="224" transform="rotate(-69 155.3 224)">45°</text>
<text x="411.2" y="227.4" transform="rotate(-41 411.2 227.4)">25.1</text>
<text x="491" y="229.4" transform="rotate(49 491 229.4)">34.8</text>
<text x="256.3" y="240.8" transform="rotate(20 256.3 240.8)">49° ±1°</text>
<text x="135.8" y="247.1">26</text>
<text x="146" y="247.1">6</text>
<text x="159.4" y="256.3" transform="rotate(-90 159.4 256.3)">6</text>
<text x="525" y="263.2">+0.10</text>
<text x="74.8" y="267.9">34.8</text>
<text x="190.4" y="267.9">62.8</text>
<text x="502" y="267.7">2 x</text>
<text x="514.7" y="267.7">6.13</text>
<text x="527.8" y="267.8">0</text>
<text x="538.2" y="267.7">THRU</text>
<text x="192.4" y="273.9">65</text>
<text x="162.7" y="290.3">9</text>
<text x="172.9" y="290.3">25</text>
<text x="481.3" y="289" transform="rotate(-41 481.3 289)">17.27</text>
<text x="146.7" y="295.9">M10x1.0 - 6H</text>
<text x="182.3" y="295.9">20</text>
<text x="482.3" y="298.4" transform="rotate(-41 482.3 298.4)">33.7</text>
<text x="381.3" y="301.3" transform="rotate(49 381.3 301.3)">17.27</text>
<text x="396.3" y="318.5" transform="rotate(49 396.3 318.5)">26.2</text>
<text x="141.8" y="350.2" transform="rotate(-90 141.8 350.2)">34.8</text>
<text x="259.6" y="377.7">9 THRU</text>
<text x="188.3" y="383.4">54.9</text>
<text x="263.5" y="383.3">18</text>
<text x="273.6" y="383.3">3.5</text>
</g>
<text font-size="4.7" fill="#808000" x="199.6" y="252.9" transform="rotate(-45 199.6 252.9)">14.5</text>
<g font-size="4.6">
<text x="571.7" y="9.5">1</text>
<text x="571.7" y="414.6">1</text>
</g>
<g font-size="4.2">
<text x="16.1" y="31.2">H</text>
<text x="585.1" y="31.2">H</text>
<text x="15.7" y="86.2">G</text>
<text x="584.7" y="86.2">G</text>
<text x="16.5" y="136.1">F</text>
<text x="585.5" y="136.1">F</text>
<text x="16.4" y="186.2">E</text>
<text x="585.4" y="186.2">E</text>
<text x="15.9" y="236.2">D</text>
<text x="584.9" y="236.2">D</text>
<text x="15.8" y="286.1">C</text>
<text x="584.8" y="286.1">C</text>
<text x="16.3" y="336.2">B</text>
<text x="585.3" y="336.2">B</text>
<text x="15.9" y="391.2">A</text>
<text x="584.9" y="391.2">A</text>
</g>
<text font-size="3.9" x="574.9" y="398.5">A2</text>
<text font-size="3.2" x="473.2" y="400.9">Aluminium</text>
<g font-size="2">
<text x="404.6" y="357.6">UNLESS OTHERWISE SPECIFIED:</text>
<text x="438.4" y="357.6">FINISH:</text>
<text x="485.3" y="357.5">DEBURR AND</text>
<text x="485.3" y="360">BREAK SHARP</text>
<text x="516.6" y="359">DO NOT SCALE DRAWING</text>
<text x="557.3" y="359.2">REVISION</text>
<text x="404.6" y="360.1">DIMENSIONS ARE IN MILLIMETERS</text>
<text x="404.6" y="362.6">SURFACE FINISH:</text>
<text x="404.6" y="365.1">TOLERANCES: 0.05mm</text>
<text x="485.3" y="362.5">EDGES</text>
<text x="406.2" y="367.6">LINEAR:</text>
<text x="406.2" y="370.1">ANGULAR:</text>
<text x="418.3" y="375">NAME</text>
<text x="434" y="374.9">SIGNATURE</text>
<text x="451.2" y="374.9">DATE</text>
<text x="504.1" y="374.9">TITLE:</text>
<text x="404.6" y="379.1">DRAWN</text>
<text x="404.9" y="383.3">CHK'D</text>
<text x="404.4" y="387.4">APPV'D</text>
<text x="405.1" y="391.8">MFG</text>
<text x="405.5" y="396">Q.A</text>
<text x="459.6" y="395.5">MATERIAL:</text>
<text x="504" y="395.5">DWG NO.</text>
<text x="459.6" y="408.5">WEIGHT:</text>
<text x="504.1" y="408.6">SCALE:1:1</text>
<text x="548.5" y="408.6">SHEET 3 OF 5</text>
</g>
</svg>
